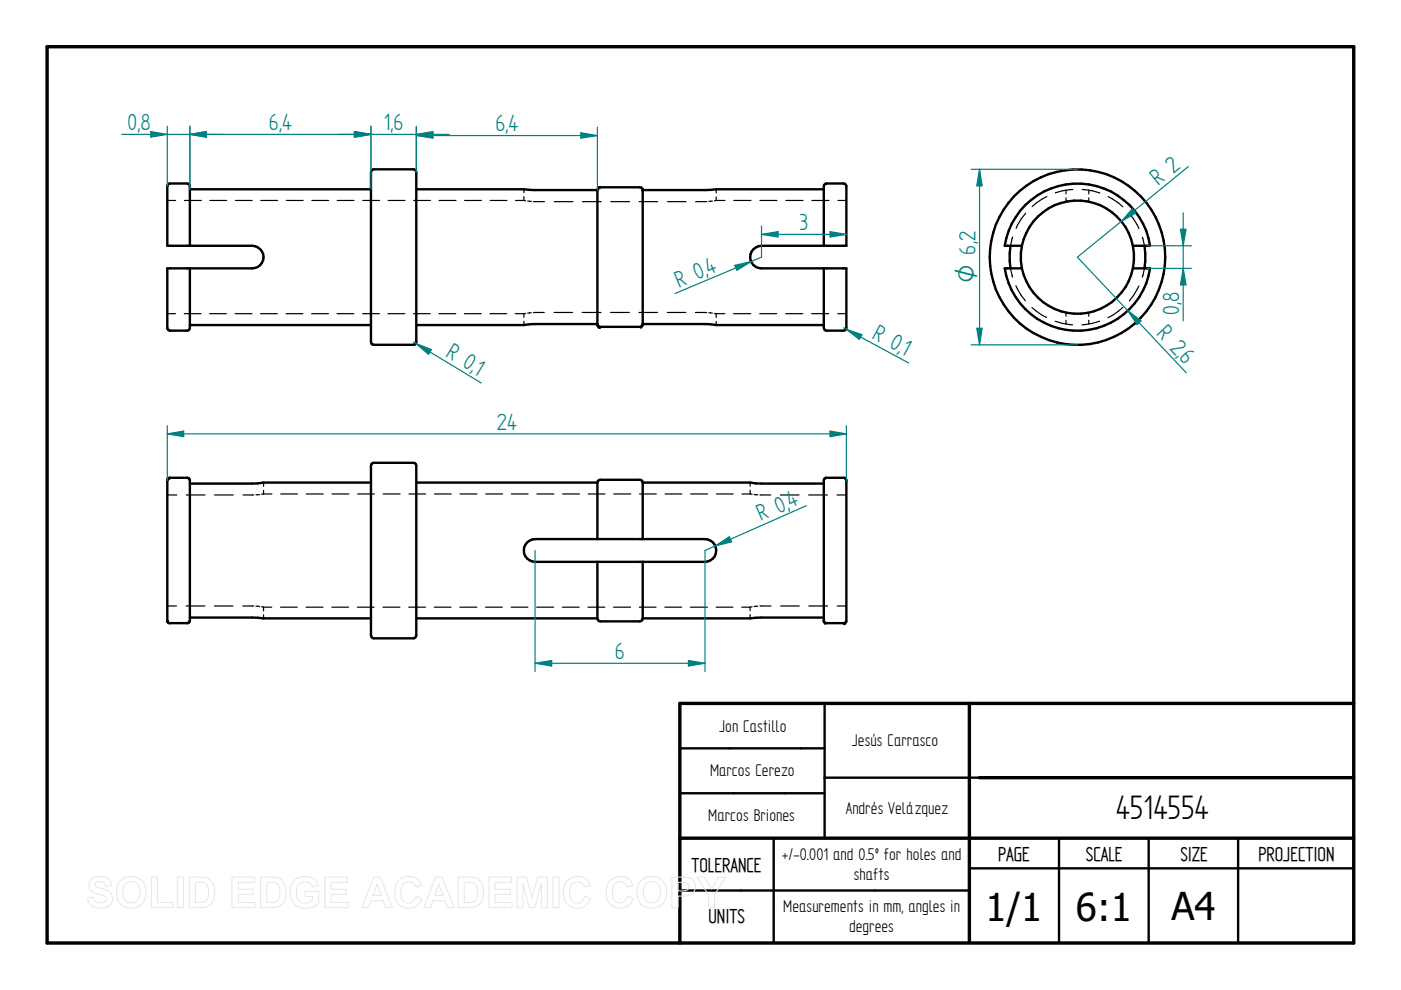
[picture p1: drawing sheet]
<svg xmlns="http://www.w3.org/2000/svg" width="297mm" height="210mm" viewBox="0 0 297 210" stroke-linecap="round" stroke-linejoin="round" font-family="sans-serif">
<path d="M10 9.9h277v190h-277zM205.5 149.1v50.5M287 149.1h-142.9v50.8M144.1 177.7h142.9M207.6 164.9h79.4" fill="none" stroke="#000" stroke-width=".72"/>
<g fill="none" stroke="#000" stroke-width=".51">
<path d="M78.7 36.2l.5-.3h8.5l.5 .3 .1 .3v36l-.3 .5-.3 .1h-8.5l-.3-.1-.2-.5zM127.1 39.7l-.4 .5v28.6M127.2 39.7h8.6l.3 .2 .2 .3M40.3 52.1l-.1-12.9-.5-.3-3.9 .1-.3 .5v12.6h18a2.39 2.39 0 0 1 2.4 2.4 2.39 2.39 0 0 1-2.4 2.4h-18v12.6l.3 .5 3.9 .1 .5-.3 .1-12.9M40.3 40.1h38.4M88.3 40.1l38.4 .2M174.7 52.1v-12.9l.6-.3 3.9 .1 .2 .5v12.6h-17.9a2.39 2.39 0 0 0-2.5 2.4 2.39 2.39 0 0 0 2.5 2.4h17.9v12.6l-.2 .5-3.9 .1-.6-.3v-12.9M174.7 40.1l-38.4 .2v28.4h13.2l2.3 .2h22.9M214.2 52.1l-.1 1.6 .1 3.2M216.7 56.9h-3.7a15.6 15.6 0 0 0 15.4 13.2 15.6 15.6 0 0 0 15.4-13.2h-3.6M216.7 52.1h-3.7a15.6 15.6 0 0 1 15.4-13.2 15.6 15.6 0 0 1 15.4 13.2h-3.6M216.7 52.1a12 12 0 0 1 11.7-9.6 12 12 0 0 1 11.8 9.6"/>
<path d="M216.7 52.1l-.3 3.2 .3 1.6M216.7 56.9a12 12 0 0 0 11.7 9.6 12 12 0 0 0 11.8-9.6M240.2 52.1l.2 1.6v1.6l-.2 1.6M242.7 52.1l.1 3.2-.1 1.6M40.3 68.9h38.4M126.7 68.8l.1 .3M126.7 68.7h-13.2l-2.4 .2h-22.8M126.9 69.2h.1M127 69.3h.2M136.3 68.7l-.4 .6h-8.6M144.1 158.7h30.7M174.8 149.1v28.6"/>
<path d="M144.1 168.2h30.7M164 177.7v22.2M207.6 164.9h-32.8M224.5 177.7v22.2M243.5 177.7v22.2M262.5 177.7v22.2M144.1 188.8h61.4M205.5 184.1h81.5"/>
<circle cx="228.5" cy="54.5" r="18.6"/>
</g>
<g fill="#000">
<circle cx="127.1" cy="39.7" r=".25"/>
<circle cx="136.3" cy="40.2" r=".25"/>
<circle cx="136.3" cy="40.3" r=".25"/>
<circle cx="126.7" cy="68.8" r=".25"/>
<circle cx="126.9" cy="69.2" r=".25"/>
<circle cx="127" cy="69.3" r=".25"/>
<circle cx="127.2" cy="69.3" r=".25"/>
<circle cx="135.9" cy="69.3" r=".25"/>
<circle cx="136.3" cy="68.7" r=".25"/>
</g>
<g fill="none" stroke="#000" stroke-width=".25">
<path d="M35.5 42.5h1.8M39.1 42.5h3.6M44.5 42.5h3.5M49.9 42.5h3.6M55.3 42.5h3.5M60.7 42.5h3.6M66.1 42.5h3.6M71.5 42.5h3.6M76.9 42.5h3.6M82.3 42.5h3.5M87.7 42.5h3.6M93.1 42.5h3.6"/>
<path d="M98.5 42.5h3.6M103.9 42.5h3.6M109.3 42.5h1.8M111.1 42.5l.4 .1M111.1 40.1v.8M111.1 41.7v.8M111.9 42.6l.7 .1M113.1 42.8h2.3M117.5 42.8h4M123.5 42.8h4M129.5 42.8h4M135.5 42.8h3.9"/>
<path d="M141.5 42.8h4M147.5 42.8h2.3M151 42.6l-.7 .1M151.8 42.5l-.3 .1M151.8 42.5h1.9M151.8 40.1v.8M151.8 41.7v.8M155.6 42.5h3.6M161.1 42.5h3.6M166.6 42.5h3.7M172.1 42.5h3.7M177.7 42.5h1.7"/>
<path d="M214.2 52.6l-.1 .2M214.2 56.8h.1M214.2 56.9h.1M214.2 56.9l.5 1.9M214.7 50.2l-.5 2.1M217.5 45.2l-1 1.2-1.1 2M222 41.7l-2.3 1.3-.9 .8M226 40.3v.8M226 42v.8M227.5 40.2a11.1 11.1 0 0 0-3.7 .7M229.4 40.2a10.8 10.8 0 0 1 3.8 .7M230.8 40.3v.8"/>
<path d="M230.8 42v.8M234.9 41.7l2.2 1.3 1 .9M239.4 45.3l.9 1.1 1.2 2.1M242.2 50.3l.5 2.1M242.7 56.5l-.5 2.3M242.7 52.7v.3M242.8 55.6l-.1 .4M35.5 66.5h1.7M39.1 66.5h3.5M44.4 66.5h3.6M49.9 66.5h3.5M55.2 66.5h3.6"/>
<path d="M60.7 66.5h3.5M66.1 66.5h3.5M71.5 66.5h3.5M76.9 66.5h3.5M82.3 66.5h3.5M87.7 66.5h3.5M93 66.5h3.6M98.5 66.5h3.5M103.9 66.5h3.5M109.3 66.5h1.8M111.1 66.5v.8M111.1 68.1v.8"/>
<path d="M111.5 66.5h-.4M112.6 66.3l-.7 .1M115.4 66.3h-2.3M117.5 66.3h3.9M123.4 66.3h4M129.5 66.3h3.9M135.5 66.3h3.9M141.5 66.3h3.9M147.4 66.3h2.4M150.3 66.3l.7 .1M151.5 66.5h.3M151.8 66.5h1.9"/>
<path d="M151.8 66.5v.8M151.8 68.2v.7M155.5 66.5h3.7M161.1 66.5h3.6M166.6 66.5h3.6M172.1 66.5h3.6M177.6 66.5h1.8M215.4 60.6l1.1 2.1 .9 1.1M218.8 65.2l2.2 1.7 .9 .4M223.7 68.1l1.6 .5 2.1 .3M226 66.3v.8M226 67.9v.8"/>
<path d="M230.8 66.3v.8M230.8 67.9v.8M233.1 68.1l-1.6 .5-2.1 .3M238 65.2l-2.2 1.7-.9 .5M241.5 60.6l-1.2 2.1-.9 1.1"/>
</g>
<path d="M252 35.3l-23.6 19.2M240.1 44.3l.7 .9-3.1 1.7z" fill="none" stroke="#008080" stroke-width=".25"/>
<path d="M240.1 44.3l.7 .9-3.1 1.7z" fill="#008080"/>
<path d="M205.9 35.9h22.5M207.7 35.9l.5 3.5h-1.1zM205.9 73.1h22.5" fill="none" stroke="#008080" stroke-width=".25"/>
<path d="M207.7 35.9l.5 3.5h-1.1z" fill="#008080"/>
<path d="M207.1 69.6h1.1l-.5 3.5z" fill="none" stroke="#008080" stroke-width=".25"/>
<path d="M207.1 69.6h1.1l-.5 3.5z" fill="#008080"/>
<path d="M207.7 35.9v37.2M243.2 52.1h9.4M243.2 56.9h9.4M250.3 48.6h1.2l-.6 3.5z" fill="none" stroke="#008080" stroke-width=".25"/>
<path d="M250.3 48.6h1.2l-.6 3.5z" fill="#008080"/>
<path d="M250.9 56.9l.6 3.5h-1.2z" fill="none" stroke="#008080" stroke-width=".25"/>
<path d="M250.9 56.9l.6 3.5h-1.2z" fill="#008080"/>
<path d="M40.3 26.8v13.3M75.1 27.9l3.6 .6-3.6 .6zM78.7 26.8v13.3M250.9 45.1v22.9" fill="none" stroke="#008080" stroke-width=".25"/>
<path d="M75.1 27.9l3.6 .6-3.6 .6z" fill="#008080"/>
<path d="M40.3 28.5l3.5-.6v1.2z" fill="none" stroke="#008080" stroke-width=".25"/>
<path d="M40.3 28.5l3.5-.6v1.2z" fill="#008080"/>
<path d="M40.3 28.5h38.4M88.3 28.7l3.5-.5v1.1zM88.3 27v9.5M126.7 27v13.3" fill="none" stroke="#008080" stroke-width=".25"/>
<path d="M88.3 28.7l3.5-.5v1.1z" fill="#008080"/>
<path d="M123.1 28.2l3.6 .5-3.6 .6z" fill="none" stroke="#008080" stroke-width=".25"/>
<path d="M123.1 28.2l3.6 .5-3.6 .6z" fill="#008080"/>
<path d="M88.3 28.7h38.4M155.8 56.3l3.5-.8-3.1 1.8zM161.5 54.5l-18.4 7.7" fill="none" stroke="#008080" stroke-width=".25"/>
<path d="M155.8 56.3l3.5-.8-3.1 1.8z" fill="#008080"/>
<path d="M161.5 47.9v6.6M161.5 49.7l3.5-.6v1.1z" fill="none" stroke="#008080" stroke-width=".25"/>
<path d="M161.5 49.7l3.5-.6v1.1z" fill="#008080"/>
<path d="M176 49.1l3.4 .6-3.4 .5z" fill="none" stroke="#008080" stroke-width=".25"/>
<path d="M176 49.1l3.4 .6-3.4 .5z" fill="#008080"/>
<path d="M161.5 49.7h17.9M113.5 116.7v25.7M149.5 116.7v25.7M113.5 140.6l3.5-.6v1.2z" fill="none" stroke="#008080" stroke-width=".25"/>
<g fill="none" stroke="#000" stroke-width=".51">
<path d="M78.9 98.2l8.8-.1 .5 .3 .1 .3v36l-.3 .6h-.3h-8.5h-.3l-.2-.6v-36zM35.6 101.5l-.1 .2v29.9M35.9 101.3l-.3 .2M36 101.3h3.7l.3 .1 .3 .4v29.8l-.3 .4-.3 .1M55.8 102.3h22.9M55.9 102.3l-2.4 .2h-13.2M88.3 102.3h38.4M111.8 115l1.1-.6 .6-.1h36a2.41 2.41 0 0 1 2.3 2.4 2.41 2.41 0 0 1-2.3 2.4h-36a2.4 2.4 0 0 1-2.3-1.5 2.4 2.4 0 0 1 .6-2.6zM126.7 102.3v12M126.7 119.1v12M136.3 102.3h22.7l2.5 .2h13.2M136.3 102.3v12"/>
<path d="M136.3 119.1v12M136.3 102.3l-.3-.5-.3-.1h-8.4l-.6 .3v.3M35.5 131.7l.4 .4h3.8M40.3 130.9h13.2l2.4 .2M55.8 131.1h22.9M88.3 131.1h38.4M136.3 131.1l-.3 .6h-.3h-8.4h-.3l-.3-.6M174.7 131.7l.1 .3M174.7 131.6v-29.7a.57 .57 0 0 1 .6-.6h3.7l.4 .5v29.9l-.2 .3M174.7 130.9l-38.4 .2M174.9 132l.1 .1h3.9M179.2 132l-.2 .1"/>
</g>
<g fill="none" stroke="#000" stroke-width=".25">
<path d="M35.5 104.9h2M39.5 104.9h4M45.5 104.9h3.9M51.5 104.9h2.3M55 104.9h-.7M55.8 104.7h1.9M55.9 104v.7l-.4 .1M55.9 102.3v.8M59.5 104.7h3.6M64.9 104.7h3.6M70.4 104.7h3.6M75.8 104.7h3.6"/>
<path d="M81.2 104.7h3.6M86.7 104.7h3.6M92.1 104.7h3.6M97.5 104.7h3.6M103 104.7h3.5M108.4 104.7h3.6M113.8 104.7h3.6M119.3 104.7h3.5M124.7 104.7h3.6M130.1 104.7h3.6M135.6 104.7h3.5M141 104.7h3.6"/>
<path d="M146.4 104.7h3.6M151.9 104.7h3.5M157.3 104.7h1.8M159 102.3v.8M159 103.9v.8M159 104.7l.5 .1M159.9 104.9h.8M161.1 104.9h2.3M165.5 104.9h3.9M171.4 104.9h4M177.5 104.9h1.9M35.5 128.5h1.9"/>
<path d="M39.5 128.5h3.9M45.5 128.5h3.9M51.5 128.5h2.3M54.3 128.5l.7 .1M55.5 128.7h.4v.8M55.8 128.7h1.8M55.9 130.3v.8M59.5 128.7h3.5M64.9 128.7h3.6M70.4 128.7h3.5M75.8 128.7h3.5M81.2 128.7h3.6"/>
<path d="M86.7 128.7h3.5M92.1 128.7h3.5M97.5 128.7h3.6M103 128.7h3.5M108.4 128.7h3.5M113.8 128.7h3.6M119.2 128.7h3.6M124.7 128.7h3.5M130.1 128.7h3.6M135.5 128.7h3.6M141 128.7h3.5M146.4 128.7h3.6"/>
<path d="M151.8 128.7h3.6M157.3 128.7h1.8M159 128.7v.8M159 130.3v.8M159.5 128.7h-.5M160.7 128.5l-.8 .1M163.4 128.5h-2.3M165.5 128.5h4M171.5 128.5h4M177.5 128.5h1.9"/>
</g>
<g fill="#000">
<circle cx="35.6" cy="101.5" r=".25"/>
<circle cx="35.9" cy="101.3" r=".25"/>
<circle cx="35.5" cy="131.7" r=".25"/>
<circle cx="174.7" cy="131.7" r=".25"/>
<circle cx="174.9" cy="132" r=".25"/>
<circle cx="179" cy="132.1" r=".25"/>
<circle cx="179.2" cy="132" r=".25"/>
</g>
<path d="M113.5 140.6l3.5-.6v1.2z" fill="#008080"/>
<path d="M146 140l3.5 .6-3.5 .6z" fill="none" stroke="#008080" stroke-width=".25"/>
<path d="M146 140l3.5 .6-3.5 .6z" fill="#008080"/>
<path d="M151.7 115.7l2.9-1.9 .5 1.1zM170.9 107.2l-21.4 9.5M113.5 140.6h36" fill="none" stroke="#008080" stroke-width=".25"/>
<path d="M151.7 115.7l2.9-1.9 .5 1.1z" fill="#008080"/>
<path d="M228.4 54.5l23.1 24.5M239.1 65.9l2.8 2.1-.8 .8z" fill="none" stroke="#008080" stroke-width=".25"/>
<path d="M239.1 65.9l2.8 2.1-.8 .8z" fill="#008080"/>
<path d="M35.5 26.8v12.7M40.3 28.5l3.5-.6v1.2zM40.3 26.8v12.7" fill="none" stroke="#008080" stroke-width=".25"/>
<path d="M40.3 28.5l3.5-.6v1.2z" fill="#008080"/>
<path d="M32 27.9l3.5 .6-3.5 .6z" fill="none" stroke="#008080" stroke-width=".25"/>
<path d="M32 27.9l3.5 .6-3.5 .6z" fill="#008080"/>
<path d="M25.8 28.5h21.4M75.1 27.9l3.6 .6-3.6 .6zM78.7 26.8v9.7M88.3 26.8v9.7" fill="none" stroke="#008080" stroke-width=".25"/>
<path d="M75.1 27.9l3.6 .6-3.6 .6z" fill="#008080"/>
<path d="M88.3 28.5l3.5-.6v1.2z" fill="none" stroke="#008080" stroke-width=".25"/>
<path d="M88.3 28.5l3.5-.6v1.2z" fill="#008080"/>
<path d="M71.7 28.5h23.5M178.9 69.5l13.8 7.5M179.4 69.8l3.3 1.2-.5 1z" fill="none" stroke="#008080" stroke-width=".25"/>
<path d="M179.4 69.8l3.3 1.2-.5 1z" fill="#008080"/>
<path d="M35.5 92l3.4-.6v1.2zM35.5 90.3v11.6M179.4 90.3v11.6" fill="none" stroke="#008080" stroke-width=".25"/>
<path d="M35.5 92l3.4-.6v1.2z" fill="#008080"/>
<path d="M176 91.4l3.4 .6-3.4 .6z" fill="none" stroke="#008080" stroke-width=".25"/>
<path d="M176 91.4l3.4 .6-3.4 .6z" fill="#008080"/>
<path d="M87.7 72.5l14.3 8.7M88.2 72.8l3.3 1.3-.7 1zM35.5 92h143.9" fill="none" stroke="#008080" stroke-width=".25"/>
<path d="M88.2 72.8l3.3 1.3-.7 1z" fill="#008080"/>
<g fill="none" stroke="#e6e6e6" stroke-width=".21">
<path d="M19.3 186.5a3.1 3.1 0 0 1 4 .2l.4 1.1-1.3 .1a1.28 1.28 0 0 0-1-1 1.28 1.28 0 0 0-1.3 .5v.4a5.6 5.6 0 0 0 2.5 .9 1.98 1.98 0 0 1 1.2 2.4 1.98 1.98 0 0 1-2.2 1.5 2.48 2.48 0 0 1-3-2.2l1.2-.2a1.44 1.44 0 0 0 1.3 1.3 1.44 1.44 0 0 0 1.5-.9 1.18 1.18 0 0 0-1.4-.9 2.36 2.36 0 0 1-2.4-2l.1-.7zM25.8 186.5a3.3 3.3 0 0 1 3.9-.1 3.3 3.3 0 0 1 1.2 3.8 3.2 3.2 0 0 1-3.8 2.3 3.2 3.2 0 0 1-2.4-3.8 3 3 0 0 1 1.1-2.2zM26.5 187.5a1.87 1.87 0 0 1 2.2-.4 1.87 1.87 0 0 1 1 2.1 1.87 1.87 0 0 1-1.8 2.3 1.87 1.87 0 0 1-1.9-2.3l.1-.8zM32.1 186h1.3v5.3h3.3v1.1h-4.6zM37.6 186h1.3v6.4h-1.3zM40.1 186h2.4a2.79 2.79 0 0 1 3 3.3 2.79 2.79 0 0 1-2.9 3.1h-2.5zM41.4 187.1a2.64 2.64 0 0 1 2.5 .5 3.3 3.3 0 0 1-.3 3.5l-.8 .2h-1.4zM49.2 186h4.8v1.1h-3.5v1.4h3.2v1.1h-3.2v1.7h3.6v1.1h-4.9zM55.2 186h2.4a2.79 2.79 0 0 1 3.1 3.3 2.79 2.79 0 0 1-3 3.1h-2.5zM56.6 187.1a2.64 2.64 0 0 1 2.4 .5 3.3 3.3 0 0 1-.3 3.5l-.8 .2h-1.3zM62.3 186.8a3.6 3.6 0 0 1 4.6-.2l.6 1.1-1.3 .3a1.8 1.8 0 0 0-2.2-1 1.8 1.8 0 0 0-1.2 2.1 2.01 2.01 0 0 0 1.1 2.2 2.01 2.01 0 0 0 2.3-.4v-.8h-1.5v-1.1h2.9v2.6a3.8 3.8 0 0 1-5.5-.3 4 4 0 0 1 .2-4.5zM68.9 186h4.8v1.1h-3.5v1.4h3.2v1.1h-3.2v1.7h3.6v1.1h-4.9z"/>
<path d="M79.2 186h1.4l2.6 6.4h-1.4l-.6-1.4h-2.5l-.6 1.4h-1.4zM79.9 187.5l.9 2.4h-1.7zM84.5 186.7a2.87 2.87 0 0 1 4.9 1l-1.3 .3a1.6 1.6 0 0 0-1.8-1 1.6 1.6 0 0 0-1.3 1.7 2.19 2.19 0 0 0 1.3 2.7 1.55 1.55 0 0 0 1.9-1.3l1.2 .4a2.93 2.93 0 0 1-3.4 2 2.93 2.93 0 0 1-2.3-3.3v-.6a3.2 3.2 0 0 1 .8-1.9zM92.3 186h1.4l2.6 6.4h-1.4l-.5-1.4h-2.6l-.5 1.4h-1.4zM93 187.5l.9 2.4h-1.7zM97.1 186h2.4a2.79 2.79 0 0 1 3 3.3 2.79 2.79 0 0 1-2.9 3.1h-2.5zM98.4 187.1a2.64 2.64 0 0 1 2.4 .5 3.3 3.3 0 0 1-.2 3.5l-.9 .2h-1.3zM103.7 186h4.8v1.1h-3.5v1.4h3.2v1.1h-3.2v1.7h3.6v1.1h-4.9zM109.6 186h2l1.2 4.4 1.2-4.4h2v6.4h-1.2v-5.1l-1.4 5.1h-1.2l-1.3-5.1v5.1h-1.3zM117.2 186h1.3v6.4h-1.3zM120.3 186.7a2.87 2.87 0 0 1 4.8 1l-1.2 .3a1.6 1.6 0 0 0-1.9-1 1.6 1.6 0 0 0-1.2 1.7 2.19 2.19 0 0 0 1.3 2.7 1.55 1.55 0 0 0 1.8-1.3l1.3 .4a2.93 2.93 0 0 1-3.5 2 2.93 2.93 0 0 1-2.2-3.3v-.6a3.2 3.2 0 0 1 .8-1.9zM129.3 186.7a2.87 2.87 0 0 1 4.9 1l-1.2 .3a1.6 1.6 0 0 0-1.9-1 1.6 1.6 0 0 0-1.3 1.7 2.19 2.19 0 0 0 1.3 2.7 1.55 1.55 0 0 0 1.9-1.3l1.2 .4a2.93 2.93 0 0 1-3.4 2 2.93 2.93 0 0 1-2.3-3.3l.1-.6a3.2 3.2 0 0 1 .7-1.9z"/>
<path d="M136.2 186.5a3.3 3.3 0 0 1 3.9-.1 3.3 3.3 0 0 1 1.1 3.8 3.2 3.2 0 0 1-3.7 2.3 3.2 3.2 0 0 1-2.4-3.8 3 3 0 0 1 1.1-2.2zM136.9 187.5a1.87 1.87 0 0 1 2.2-.4 1.87 1.87 0 0 1 .9 2.1 1.87 1.87 0 0 1-1.8 2.3 1.87 1.87 0 0 1-1.8-2.3l.1-.8zM142.4 186h2.1a2.5 2.5 0 0 1 2.7 1 2.08 2.08 0 0 1-.1 2.2 2.08 2.08 0 0 1-2.1 .8h-1.2v2.4h-1.4zM143.8 187.1h.6a1.28 1.28 0 0 1 1.7 .9 1.22 1.22 0 0 1-1.6 .9h-.7zM147.8 186h1.5l1.6 2.5 1.4-2.5h1.6l-2.4 3.7v2.7h-1.3v-2.7z"/>
</g>
<g font-size="8.1">
<text x="236.6" y="173.7">4514554</text>
<text x="208.9" y="195.3">1/1</text>
<text x="228.1" y="195.3">6:1</text>
<text x="248.4" y="195.1">A4</text>
</g>
<g font-size="5.6" fill="#008080">
<text x="27" y="27.6">0,8</text>
<text x="57" y="27.6">6,4</text>
<text x="81.4" y="27.6">1,6</text>
<text x="105" y="27.9">6,4</text>
<text x="245.6" y="39.4" transform="rotate(-39 245.6 39.4)">R 2</text>
<text x="169.5" y="48.8">3</text>
<text x="150.3" y="58.3" transform="rotate(-23 150.3 58.3)">4</text>
<text x="143.9" y="61" transform="rotate(-23 143.9 61)">R 0,</text>
<text x="184.7" y="71.7" transform="rotate(28 184.7 71.7)">R 0,</text>
<text x="245.1" y="70.9" transform="rotate(47 245.1 70.9)">R 2,</text>
<text x="250" y="66.8" transform="rotate(-90 250 66.8)">0,8</text>
<text x="94.3" y="75.5" transform="rotate(31 94.3 75.5)">R 0,</text>
<text x="190.7" y="74.9" transform="rotate(28 190.7 74.9)">1</text>
<text x="249.8" y="76" transform="rotate(47 249.8 76)">6</text>
<text x="100.2" y="79.1" transform="rotate(31 100.2 79.1)">1</text>
<text x="105.4" y="91.1">24</text>
<text x="167.6" y="107.8" transform="rotate(-24 167.6 107.8)">4</text>
<text x="161.3" y="110.5" transform="rotate(-24 161.3 110.5)">R 0,</text>
<text x="130.4" y="139.7">6</text>
</g>
<text font-size="5.4" fill="#008080" x="206.8" y="60" transform="rotate(-90 206.8 60)">O 6,2</text>
<g font-size="4.8">
<text x="146.6" y="184.8">TOLERANCE</text>
<text x="211.6" y="182.5">PAGE</text>
<text x="230.2" y="182.5">SCALE</text>
<text x="250.3" y="182.5">SIZE</text>
<text x="266.8" y="182.5">PROJECTION</text>
<text x="150.2" y="195.8">UNITS</text>
</g>
<g font-size="4.1">
<text x="152.5" y="155.1">Jon Castillo</text>
<text x="180.6" y="158.2">Jesús Carrasco</text>
<text x="150.5" y="164.5">Marcos Cerezo</text>
<text x="179.3" y="172.6">Andrés Velázquez</text>
<text x="150.2" y="174.1">Marcos Briones</text>
<text x="165.8" y="182.4">+/-0.001 and 0.5º for holes and</text>
<text x="181" y="186.6">shafts</text>
<text x="166.1" y="193.5">Measurements in mm, angles in</text>
<text x="180" y="197.6">degrees</text>
</g>
</svg>
